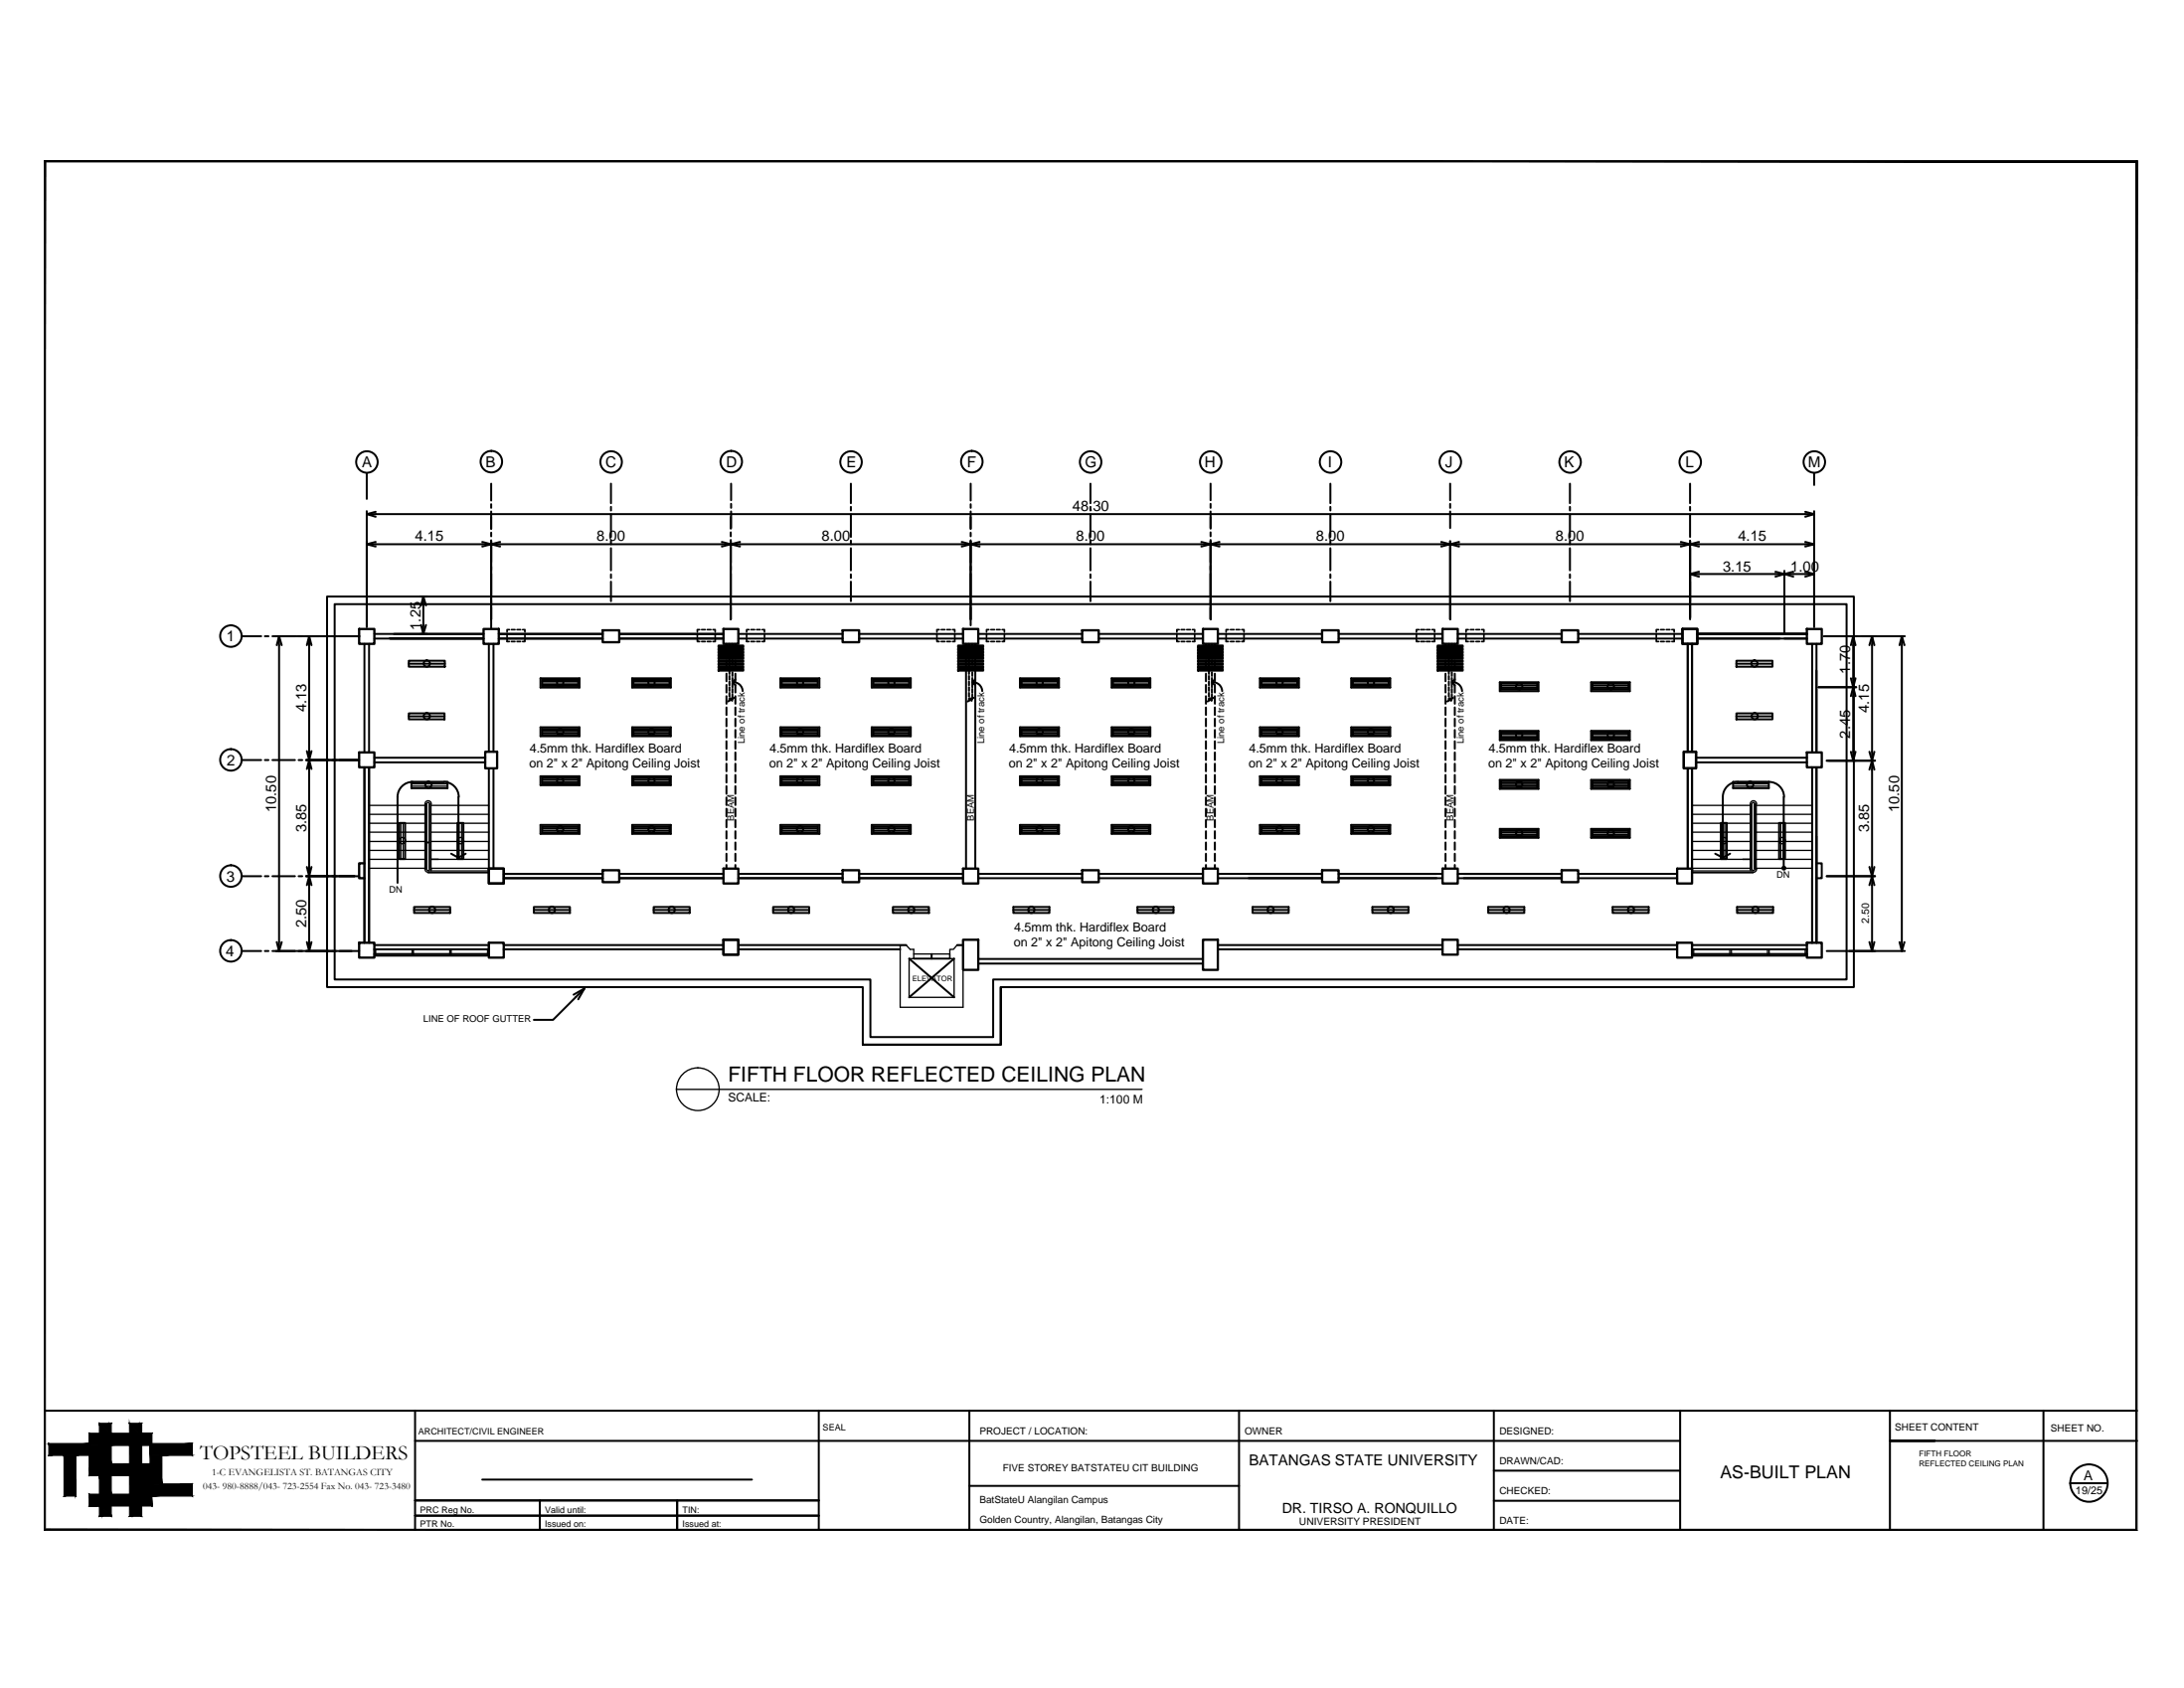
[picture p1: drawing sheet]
<svg xmlns="http://www.w3.org/2000/svg" width="279mm" height="216mm" viewBox="0 0 279 216" stroke-linecap="round" stroke-linejoin="round" font-family="sans-serif">
<!-- layer: 0.08 -->
<g fill="none" stroke="#000" stroke-width=".25">
<path d="M46.9 65.4v14.8M48.1 69.6h13.6M48.1 65.8h182.8M53.8 76.3h.8M54.2 77.4v2.5M62.8 69.2v11.1M64 69.6h28.3M93.5 69.2v10M94.7 69.6h28.3M124.2 69.2v10.8M125.3 69.6h28.4M154.9 69.2v10"/>
<path d="M156 69.6h28.4M185.5 69.2v10M186.7 69.6h28.3M216.2 69.2v10M217.4 69.6h13.5M217.4 73.4h9.7M228.3 73v7.9M229.4 73.4h1.5M232.1 65.4v14.8M35.3 81.4h10.7M35.7 82.5v38M39.2 97.2h6.5"/>
<path d="M39.6 82.5v13.6M39.6 98.4v12.5M53.8 81.1h.8M232.6 87.9h4.9M233.3 81.4h10.4M233.7 97.3h6.2M237.1 82.5v4.3M237.1 89v7.2M239.5 82.5v13.7M239.5 98.4v12.5M243.3 82.5v38M39.2 112.1h6.2"/>
<path d="M39.6 113.2v7.3M233.7 112.1h6.2M239.5 113.2v7.3M35.3 121.6h9.7M233.7 121.6h10"/>
</g>
<!-- layer: 0 -->
<g fill="none" stroke="#000" stroke-width=".25">
<path d="M42.8 77.3h193.4v48h-109.1v7.3h-15.7v-7.3h-68.6zM46.9 69.6h1.2M46.9 65.8h1.2M46.9 60.5v3.3M48.1 65.5l-1.2 .3 1.2 .3M48.1 69.3l-1.2 .3 1.2 .3M53.9 79.9l.3 1.2 .3-1.2M53.9 77.4l.3-1.1 .3 1.1M54.2 76.3v1.1M54.2 79.9v1.2M61.7 69.3l1.1 .3-1.1 .3M61.7 69.6h2.3"/>
<path d="M62.8 61.9v2.1M62.8 64.5v.5M62.8 65.4v2.3M62.8 68.1v.5M62.8 69.1v2.8M62.8 72.4v.5M62.8 73.4v2.9M62.8 76.8v.4M62.8 77.7v1.5M64 69.3l-1.2 .3 1.2 .3M78.2 61.9v2.5M78.2 64.8v.5"/>
<path d="M78.2 65.8v2.9M78.2 69.1v.5M78.2 70.1v2.9M78.2 73.5v.4M78.2 74.4v2.5M92.3 69.3l1.2 .3-1.2 .3M92.3 69.6h2.4M93.5 66.1v1.5M93.5 68.1v.5M93.5 69.1v2.8M93.5 72.4v.5M93.5 73.4v2.9"/>
<path d="M93.5 76.7v.5M93.5 77.7v1.5M93.5 61.9v2.1M93.5 64.4v.6M93.5 65.4v2.1M94.7 69.3l-1.2 .3 1.2 .3M108.9 61.9v2.5M108.9 64.8v.5M108.9 65.8v2.9M108.9 69.1v.5M108.9 70.1v2.9M108.9 73.5v.4"/>
<path d="M108.9 74.4v2.5M123 69.3l1.2 .3-1.2 .3M123 69.6h2.3M124.2 61.9v2.1M124.2 64.5v.5M124.2 65.4v2.3M124.2 68.1v.5M124.2 69.1v2.8M124.2 72.4v.5M124.2 73.4v2.9M124.2 76.8v.4M124.2 77.7v1.5"/>
<path d="M125.3 69.3l-1.1 .3 1.1 .3M139.5 61.9v2.5M139.5 64.8v.5M139.5 65.8v2.9M139.5 69.1v.5M139.5 70.1v2.9M139.5 73.5v.4M139.5 74.4v2.5M153.7 69.3l1.2 .3-1.2 .3M153.7 69.6h2.3M154.9 61.9v2.1M154.9 64.4v.6"/>
<path d="M154.9 65.4v2.2M154.9 68.1v.5M154.9 69.1v2.8M154.9 72.4v.5M154.9 73.4v2.9M154.9 76.7v.5M154.9 77.7v1.5M156 69.3l-1.1 .3 1.1 .3M170.2 61.9v2.5M170.2 64.8v.5M170.2 65.8v2.9M170.2 69.1v.5"/>
<path d="M170.2 70.1v2.9M170.2 73.5v.4M170.2 74.4v2.5M184.4 69.3l1.1 .3-1.1 .3M184.4 69.6h2.3M185.5 61.9v2.1M185.5 64.4v.6M185.5 65.4v2.1M186.7 69.3l-1.2 .3 1.2 .3M200.8 61.9v2.5M200.8 64.8v.5M200.8 65.8v2.9"/>
<path d="M200.8 69.1v.5M200.8 70.1v2.9M200.8 73.5v.4M200.8 74.4v2.5M215 69.3l1.2 .3-1.2 .3M215 69.6h2.4M216.2 61.9v2.5M216.2 64.8v.5M216.2 65.8v2.9M216.2 69.1v.5M216.2 70.1v2.9M216.2 73.5v.4"/>
<path d="M216.2 74.4v2.5M216.2 73.4h1.2M217.4 69.3l-1.2 .3 1.2 .3M217.4 73.1l-1.2 .3 1.2 .4M227.1 73.1l1.2 .3-1.2 .4M227.1 73.4h2.3M229.4 73.1l-1.1 .3 1.1 .4M230.9 65.5l1.2 .3-1.2 .3M230.9 69.3l1.2 .3-1.2 .3M230.9 73.1l1.2 .3-1.2 .4M230.9 69.6h1.2M230.9 65.8h1.2"/>
<path d="M230.9 73.4h1.2M232.1 60.5v1.5M30.9 81.4h2.5M30.9 97.2h2.5M33.9 81.4h.4M33.9 97.2h.4M34.9 81.4h2.8M34.9 97.2h2.8M35.4 82.5l.3-1.1 .3 1.1M35.7 81.4v1.1M38.2 81.4h.5M38.2 97.2h.5"/>
<path d="M39.2 81.4h2.8M39.2 97.2h2.8M39.3 82.5l.3-1.1 .2 1.1M39.3 96.1l.3 1.1 .2-1.1M39.3 98.4l.3-1.2 .2 1.2M39.6 81.4v1.1M39.6 96.1v2.3M42.5 81.4h.5M42.5 97.2h.5M43.4 81.4h2.5M43.4 97.2h2.5M52.3 84.5h4.6v.8h-4.6z"/>
<path d="M52.3 91.2h4.6v.8h-4.6zM52.3 84.9h4.6M52.3 91.6h4.6M69.1 86.8h5v1.1h-5zM69.1 93h5v1.2h-5zM69.1 99.3h5v1.1h-5zM69.4 87h4.6v.7h-4.6zM69.4 93.2h4.6v.8h-4.6zM69.4 99.5h4.6v.7h-4.6zM69.4 87.2h4.6M69.4 87.5h4.6M69.4 93.4h4.6"/>
<path d="M69.4 93.7h4.6M69.4 99.7h4.6M80.9 86.8h4.9v1.1h-4.9zM80.9 93h4.9v1.2h-4.9zM80.9 99.3h4.9v1.1h-4.9zM81 87h4.7v.7h-4.7zM81 93.2h4.7v.8h-4.7zM81 99.5h4.7v.7h-4.7zM81 87.2h4.7M81 87.5h4.7M81 93.4h4.7M81 93.7h4.7"/>
<path d="M81 99.7h4.7M91.9 82.6h3.2v.2h-3.2zM91.9 82.9h3.2v.3h-3.2zM91.9 83.3h3.2v.2h-3.2zM91.9 83.7h3.2v.2h-3.2zM91.9 84.1h3.2v.2h-3.2zM91.9 84.5h3.2v.1h-3.2zM91.9 84.9h3.2v.1h-3.2zM91.9 85.2h3.2v.2h-3.2zM91.9 85.6h3.2v.2h-3.2zM99.8 86.8h5v1.1h-5zM99.8 93h5v1.2h-5z"/>
<path d="M99.8 99.3h5v1.1h-5zM100 87h4.6v.7h-4.6zM100 93.2h4.6v.8h-4.6zM100 99.5h4.6v.7h-4.6zM100 87.2h4.6M100 87.5h4.6M100 93.4h4.6M100 93.7h4.6M100 99.7h4.6M111.5 86.8h5v1.1h-5zM111.5 93h5v1.2h-5zM111.5 99.3h5v1.1h-5z"/>
<path d="M111.7 87h4.6v.7h-4.6zM111.7 93.2h4.6v.8h-4.6zM111.7 99.5h4.6v.7h-4.6zM111.7 87.2h4.6M111.7 87.5h4.6M111.7 93.4h4.6M111.7 93.7h4.6M111.7 99.7h4.6M122.6 82.6h3.2v.2h-3.2zM122.6 82.9h3.2v.3h-3.2zM122.6 83.3h3.2v.2h-3.2zM122.6 83.7h3.2v.2h-3.2z"/>
<path d="M122.6 84.1h3.2v.2h-3.2zM122.6 84.5h3.2v.1h-3.2zM122.6 84.9h3.2v.1h-3.2zM122.6 85.2h3.2v.2h-3.2zM122.6 85.6h3.2v.2h-3.2zM123.6 82.4v28.7M124.8 82.4v28.7M130.5 86.8h5v1.1h-5zM130.5 93h5v1.2h-5zM130.5 99.3h5v1.1h-5zM130.7 87h4.6v.7h-4.6zM130.7 93.2h4.6v.8h-4.6z"/>
<path d="M130.7 99.5h4.6v.7h-4.6zM130.7 87.2h4.6M130.7 87.5h4.6M130.7 93.4h4.6M130.7 93.7h4.6M130.7 99.7h4.6M142.2 86.8h5v1.1h-5zM142.2 93h5v1.2h-5zM142.2 99.3h5v1.1h-5zM142.4 87h4.6v.7h-4.6zM142.4 93.2h4.6v.8h-4.6zM142.4 99.5h4.6v.7h-4.6z"/>
<path d="M142.4 87.2h4.6M142.4 87.5h4.6M142.4 93.4h4.6M142.4 93.7h4.6M142.4 99.7h4.6M153.3 82.6h3.1v.2h-3.1zM153.3 82.9h3.1v.3h-3.1zM153.3 83.3h3.1v.2h-3.1zM153.3 83.7h3.1v.2h-3.1zM153.3 84.1h3.1v.2h-3.1zM153.3 84.5h3.1v.1h-3.1zM153.3 84.9h3.1v.1h-3.1z"/>
<path d="M153.3 85.2h3.1v.2h-3.1zM153.3 85.6h3.1v.2h-3.1zM161.2 86.8h5v1.1h-5zM161.2 93h5v1.2h-5zM161.2 99.3h5v1.1h-5zM161.4 87h4.6v.7h-4.6zM161.4 93.2h4.6v.8h-4.6zM161.4 99.5h4.6v.7h-4.6zM161.4 87.2h4.6M161.4 87.5h4.6M161.4 93.4h4.6M161.4 93.7h4.6"/>
<path d="M161.4 99.7h4.6M172.9 86.8h5v1.1h-5zM172.9 93h5v1.2h-5zM172.9 99.3h5v1.1h-5zM173.1 87h4.5v.7h-4.5zM173.1 93.2h4.5v.8h-4.5zM173.1 99.5h4.5v.7h-4.5zM173.1 87.2h4.5M173.1 87.5h4.5M173.1 93.4h4.5M173.1 93.7h4.5M173.1 99.7h4.5"/>
<path d="M183.9 82.6h3.2v.2h-3.2zM183.9 82.9h3.2v.3h-3.2zM183.9 83.3h3.2v.2h-3.2zM183.9 83.7h3.2v.2h-3.2zM183.9 84.1h3.2v.2h-3.2zM183.9 84.5h3.2v.1h-3.2zM183.9 84.9h3.2v.1h-3.2zM183.9 85.2h3.2v.2h-3.2zM183.9 85.6h3.2v.2h-3.2zM191.9 87.3h4.9v1.1h-4.9zM191.9 93.5h4.9v1.2h-4.9zM191.9 99.8h4.9v1.1h-4.9z"/>
<path d="M192 87.4h4.7v.8h-4.7zM192 93.7h4.7v.8h-4.7zM192 99.9h4.7v.8h-4.7zM192 87.7h4.7M192 88h4.7M192 93.9h4.7M192 94.2h4.7M203.6 87.3h4.9v1.1h-4.9zM203.6 93.5h4.9v1.2h-4.9zM203.6 99.8h4.9v1.1h-4.9zM203.7 87.4h4.6v.8h-4.6zM203.7 93.7h4.6v.8h-4.6z"/>
<path d="M203.7 99.9h4.6v.8h-4.6zM203.7 87.7h4.6M203.7 88h4.6M203.7 93.9h4.6M203.7 94.2h4.6M222.1 84.5h4.7v.8h-4.7zM222.1 91.2h4.7v.8h-4.7zM222.1 84.9h4.7M222.1 91.6h4.7M231.8 87.4v.2M231.8 88.2v8M236.8 82.5l.3-1.1 .3 1.1"/>
<path d="M236.8 86.8l.3 1.1 .3-1.1M236.8 96.2l.3 1.1 .3-1.1M236.8 89l.3-1.1 .3 1.1M237.1 81.4v1.1M237.1 86.8v2.2M237.1 96.2v1.1M239.2 82.5l.3-1.1 .3 1.1M239.2 96.2l.3 1.1 .3-1.1M239.2 98.4l.3-1.1 .3 1.1M239.5 81.4v1.1M239.5 96.2v2.2M243 82.5l.3-1.1 .3 1.1"/>
<path d="M243.3 81.4v1.1M30.9 112.1h2.5M33.9 112.1h.4M34.9 112.1h2.8M38.2 112.1h.5M39.2 112.1h2.8M39.3 110.9l.3 1.2 .2-1.2M39.3 113.2l.3-1.1 .2 1.1M39.6 110.9v2.3M42.5 112.1h.5M43.4 112.1h2.5M50.9 102v10.9"/>
<path d="M52.8 100h3.9M52.8 100a1.93 1.93 0 0 0-1.9 1.9M53 116h4.6v.8h-4.6zM53 116.4h4.6M56.8 100a1.93 1.93 0 0 1 1.9 1.9M58.6 102v7.7M68.3 116h4.6v.8h-4.6zM68.3 116.4h4.6M69.1 105.5h5v1.2h-5zM69.4 105.7h4.6v.8h-4.6zM69.4 100h4.6M69.4 105.9h4.6"/>
<path d="M69.4 106.2h4.6M80.9 105.5h4.9v1.2h-4.9zM81 105.7h4.7v.8h-4.7zM81 100h4.7M81 105.9h4.7M81 106.2h4.7M83.6 116h4.6v.8h-4.6zM83.6 116.4h4.6M98.9 116h4.6v.8h-4.6zM98.9 116.4h4.6M99.8 105.5h5v1.2h-5zM100 105.7h4.6v.8h-4.6z"/>
<path d="M100 100h4.6M100 105.9h4.6M100 106.2h4.6M111.5 105.5h5v1.2h-5zM111.7 105.7h4.6v.8h-4.6zM111.7 100h4.6M111.7 105.9h4.6M111.7 106.2h4.6M114.2 116h4.6v.8h-4.6zM114.2 116.4h4.6M129.6 116h4.7v.8h-4.7zM129.6 116.4h4.7"/>
<path d="M130.5 105.5h5v1.2h-5zM130.7 105.7h4.6v.8h-4.6zM130.7 100h4.6M130.7 105.9h4.6M130.7 106.2h4.6M142.2 105.5h5v1.2h-5zM142.4 105.7h4.6v.8h-4.6zM142.4 100h4.6M142.4 105.9h4.6M142.4 106.2h4.6M145.5 116h4.6v.8h-4.6zM145.5 116.4h4.6"/>
<path d="M160.2 116h4.7v.8h-4.7zM160.2 116.4h4.7M161.2 105.5h5v1.2h-5zM161.4 105.7h4.6v.8h-4.6zM161.4 100h4.6M161.4 105.9h4.6M161.4 106.2h4.6M172.9 105.5h5v1.2h-5zM173.1 105.7h4.5v.8h-4.5zM173.1 100h4.5M173.1 105.9h4.5M173.1 106.2h4.5"/>
<path d="M175.6 116h4.6v.8h-4.6zM175.6 116.4h4.6M190.4 116h4.6v.8h-4.6zM190.4 116.4h4.6M191.9 106h4.9v1.2h-4.9zM192 106.2h4.7v.7h-4.7zM192 100.2h4.7M192 100.5h4.7M192 106.4h4.7M192 106.7h4.7M203.6 106h4.9v1.2h-4.9zM203.7 106.2h4.6v.7h-4.6z"/>
<path d="M203.7 100.2h4.6M203.7 100.5h4.6M203.7 106.4h4.6M203.7 106.7h4.6M206.3 116h4.6v.8h-4.6zM206.3 116.4h4.6M220.4 102v7.7M222.2 116h4.6v.8h-4.6zM222.2 116.4h4.6M222.3 100h4M222.3 100a1.93 1.93 0 0 0-1.9 1.9M226.3 100a1.93 1.93 0 0 1 1.9 1.9"/>
<path d="M228.2 102v9.1M239.2 110.9l.3 1.2 .3-1.2M239.2 113.2l.3-1.1 .3 1.1M239.5 110.9v2.3M30.9 121.6h2.5M33.9 121.6h.4M34.9 121.6h2.8M35.4 120.5l.3 1.1 .3-1.1M35.7 120.5v1.1M38.2 121.6h.5M39.2 121.6h2.8M39.3 120.5l.3 1.1 .2-1.1"/>
<path d="M39.6 120.2v1.4M42.5 121.6h.5M43.4 121.6h2.5M62.5 120.9v.5M73.4 127.2l1.4-.8-.8 1.4M74.8 126.4l-1.1 1.1M239.2 120.5l.3 1.1 .3-1.1M239.5 120.5v1.1M243 120.5l.3 1.1 .3-1.1M243.3 120.5v1.1"/>
<circle cx="46.9" cy="59.1" r="1.38"/>
<circle cx="62.9" cy="59" r="1.38"/>
<circle cx="78.2" cy="59.1" r="1.38"/>
<circle cx="93.5" cy="59" r="1.38"/>
<circle cx="108.9" cy="59.1" r="1.38"/>
<circle cx="124.3" cy="59" r="1.38"/>
<circle cx="139.5" cy="59.1" r="1.38"/>
<circle cx="154.9" cy="59.1" r="1.38"/>
<circle cx="170.2" cy="59.1" r="1.38"/>
<circle cx="185.5" cy="59.1" r="1.38"/>
<circle cx="200.9" cy="59.1" r="1.38"/>
<circle cx="216.2" cy="59.1" r="1.38"/>
<circle cx="232.1" cy="59.1" r="1.38"/>
<circle cx="29.5" cy="97.2" r="1.38"/>
<circle cx="29.5" cy="81.4" r="1.38"/>
<circle cx="54.6" cy="91.6" r=".4"/>
<circle cx="54.6" cy="84.9" r=".4"/>
<circle cx="71.7" cy="93.6" r=".4"/>
<circle cx="71.7" cy="99.8" r=".4"/>
<circle cx="71.7" cy="87.3" r=".4"/>
<circle cx="83.3" cy="99.8" r=".4"/>
<circle cx="83.3" cy="93.6" r=".4"/>
<circle cx="83.3" cy="87.3" r=".4"/>
<circle cx="102.4" cy="87.3" r=".4"/>
<circle cx="102.4" cy="99.8" r=".4"/>
<circle cx="102.4" cy="93.6" r=".4"/>
<circle cx="114" cy="99.8" r=".4"/>
<circle cx="114" cy="87.3" r=".4"/>
<circle cx="114" cy="93.6" r=".4"/>
<circle cx="133" cy="87.3" r=".4"/>
<circle cx="133" cy="93.6" r=".4"/>
<circle cx="133" cy="99.8" r=".4"/>
<circle cx="144.7" cy="93.6" r=".4"/>
<circle cx="144.7" cy="99.8" r=".4"/>
<circle cx="144.7" cy="87.3" r=".4"/>
<circle cx="163.7" cy="93.6" r=".4"/>
<circle cx="163.7" cy="99.8" r=".4"/>
<circle cx="163.7" cy="87.3" r=".4"/>
<circle cx="175.4" cy="93.6" r=".4"/>
<circle cx="175.4" cy="87.3" r=".4"/>
<circle cx="175.4" cy="99.8" r=".4"/>
<circle cx="194.3" cy="87.8" r=".4"/>
<circle cx="194.3" cy="94.1" r=".4"/>
<circle cx="206.1" cy="87.8" r=".4"/>
<circle cx="206.1" cy="94.1" r=".4"/>
<circle cx="224.4" cy="84.9" r=".4"/>
<circle cx="224.5" cy="91.6" r=".4"/>
<circle cx="29.5" cy="112" r="1.38"/>
<circle cx="55.3" cy="116.4" r=".4"/>
<circle cx="70.6" cy="116.4" r=".4"/>
<circle cx="71.7" cy="106.1" r=".4"/>
<circle cx="83.3" cy="106.1" r=".4"/>
<circle cx="85.9" cy="116.4" r=".4"/>
<circle cx="101.2" cy="116.4" r=".4"/>
<circle cx="102.4" cy="106.1" r=".4"/>
<circle cx="114" cy="106.1" r=".4"/>
<circle cx="116.6" cy="116.4" r=".4"/>
<circle cx="131.9" cy="116.4" r=".4"/>
<circle cx="133" cy="106.1" r=".4"/>
<circle cx="144.7" cy="106.1" r=".4"/>
<circle cx="147.9" cy="116.4" r=".4"/>
<circle cx="162.6" cy="116.4" r=".4"/>
<circle cx="163.7" cy="106.1" r=".4"/>
<circle cx="175.4" cy="106.1" r=".4"/>
<circle cx="177.9" cy="116.4" r=".4"/>
<circle cx="192.7" cy="116.4" r=".4"/>
<circle cx="194.3" cy="100.3" r=".4"/>
<circle cx="194.3" cy="106.5" r=".4"/>
<circle cx="206.1" cy="106.5" r=".4"/>
<circle cx="206.1" cy="100.3" r=".4"/>
<circle cx="208.7" cy="116.4" r=".4"/>
<circle cx="224.6" cy="116.4" r=".4"/>
<circle cx="29.5" cy="121.6" r="1.38"/>
</g>
<!-- layer: 0.3 -->
<g fill="none" stroke="#000" stroke-width=".25">
<path d="M46.6 82.4v13.8M46.6 98.1v22.5M47.2 82.4v13.8M47.2 98.1v22.5M47.9 81.7h14h-12M47.9 81.1h14M47.9 97.5h14.2M47.9 96.9h14.2M62.5 82.4v13.8M62.5 98.3v13M63.1 82.4v13.8M63.1 98.3v12.8"/>
<path d="M63.8 81.1h13.3M63.8 81.7h13.3M79.2 81.1h13.4M79.2 81.7h13.4M94.5 81.1h13.3M94.5 81.7h13.3M109.9 81.1h13.3M109.9 81.7h13.3M125.2 81.1h13.2M125.2 81.7h13.2M140.6 81.1h13.3M140.6 81.7h13.3"/>
<path d="M155.8 81.1h13.3M155.8 81.7h13.3M171.3 81.1h13.2M171.3 81.7h13.2M186.5 81.1h13.3M186.5 81.7h13.3M201.9 81.1h13.3M201.9 81.7h13.3M215.9 82.4v13.8M215.9 98.3v12.8M216.5 82.4v13.8M216.5 98.3v13"/>
<path d="M217 97.5h14.2M217 96.9h14.2M217.1 81.1h14.1M217.1 81.7h14.1M231.2 81.1h-14.1h14.1M231.8 82.4v13.8M231.8 98.1v22.5M232.4 82.4v13.8M232.4 98.1v22.5M57.7 109.2l.9 .5 1-.5M64.4 112.3h12.7M64.4 111.8h12.7"/>
<path d="M79.2 112.3h13.4M79.2 111.8h13.4M94.5 112.3h13.3M94.5 111.8h13.3M109.9 112.3h13.3M109.9 111.8h13.3M125.2 112.3h13.2M125.2 111.8h13.2M140.6 112.3h13.3M140.6 111.8h13.3M155.8 112.3h13.3M155.8 111.8h13.3"/>
<path d="M171.3 112.3h13.2M171.3 111.8h13.2M186.5 111.8h13.3M186.6 112.3h13.2M201.9 112.3h12.7M201.9 111.8h12.7M219.4 109.2l1 .5 .9-.5M12.8 184.8v2.5M18 188.6v2.6M264.8 189.7h4.8"/>
<circle cx="54.8" cy="100.4" r=".4"/>
<circle cx="223.9" cy="100.4" r=".4"/>
<circle cx="267.2" cy="189.7" r="2.39"/>
</g>
<!-- layer: 0 -->
<g fill="none" stroke="#000" stroke-width=".3">
<path d="M45.9 80.4h2v2h-2zM45.9 96.2h2v1.9h-2zM61.9 80.4h1.9v2h-1.9zM62.1 96.2h1.5v2.1h-1.5zM77.1 80.6h2.1v1.5h-2.1zM92.6 80.4h1.9v2h-1.9zM107.8 80.6h2.1v1.5h-2.1zM123.2 80.4h2v2h-2zM138.4 80.6h2.2v1.5h-2.2zM153.9 80.4h1.9v2h-1.9zM169.1 80.6h2.2v1.5h-2.2zM184.5 80.4h2v2h-2z"/>
<path d="M199.8 80.6h2.1v1.5h-2.1zM215.2 80.4h1.9v2h-1.9zM215.4 96.2h1.6v2.1h-1.6zM231.2 80.4h1.9v2h-1.9zM231.2 96.2h1.9v1.9h-1.9zM46.6 110.4h-.7v1.9h.7M62.5 111.1h1.9v1.9h-1.9zM77.1 111.3h2.1v1.5h-2.1zM92.6 111.1h1.9v1.9h-1.9zM107.8 111.3h2.1v1.5h-2.1zM123.2 111.1h2v1.9h-2zM138.4 111.3h2.2v1.5h-2.2z"/>
<path d="M153.9 111.1h1.9v1.9h-1.9zM169.1 111.3h2.2v1.5h-2.2zM184.5 111.1h2v1.9h-2zM199.8 111.3h2.1v1.5h-2.1zM214.6 111.1h1.9v1.9h-1.9zM45.9 120.6h2v1.9h-2zM62.5 120.6h1.9v1.9h-1.9zM92.6 120.2h1.9v1.9h-1.9zM123.2 120.2h2v3.9h-2zM153.9 120.2h1.9v3.9h-1.9zM184.5 120.2h2v1.9h-2zM214.6 120.6h1.9v1.9h-1.9z"/>
<path d="M231.2 120.6h1.9v1.9h-1.9z"/>
</g>
<g fill="none" stroke="#000" stroke-width=".21">
<path d="M64.9 81v.5M64.9 81.8v.3h.3M65.2 80.5h-.3v.3M65.4 80.5h.5M65.4 82.1h.5M66.1 80.5h.5M66.1 82.1h.5M66.9 80.5h.3v.3M67.2 81.8v.3h-.3M67.2 81v.5M89.2 81.8v.3h.3M89.2 81v.5"/>
<path d="M89.5 80.5h-.3v.3M89.8 80.5h.4M89.8 82.1h.4M90.5 80.5h.4M90.5 82.1h.4M91.2 80.5h.3v.3M91.5 81.8v.3h-.3M91.5 81v.5M95.5 81.8v.3h.3M95.5 81v.5M95.8 80.5h-.3v.3M96.1 80.5h.4"/>
<path d="M96.1 82.1h.4M96.8 80.5h.5M96.8 82.1h.5M97.5 80.5h.3v.3M97.8 81.8v.3h-.3M97.8 81v.5M119.9 81.8v.3h.3M119.9 81v.5M120.2 80.5h-.3v.3M120.4 80.5h.5M120.4 82.1h.5M121.1 80.5h.5"/>
<path d="M121.1 82.1h.5M121.8 80.5h.3v.3M122.1 81.8v.3h-.3M122.1 81v.5M126.2 81.8v.3h.3M126.2 81v.5M126.5 80.5h-.3v.3M126.8 80.5h.4M126.8 82.1h.4M127.5 80.5h.4M127.5 82.1h.4M128.2 80.5h.3v.3"/>
<path d="M128.5 81.8v.3h-.3M128.5 81v.5M150.6 81.8v.3h.2M150.6 81v.5M150.8 80.5h-.2v.3M151.1 80.5h.5M151.1 82.1h.5M151.8 80.5h.5M151.8 82.1h.5M152.5 80.5h.3v.3M152.8 81.8v.3h-.3M152.8 81v.5"/>
<path d="M156.9 81.8v.3h.3M156.9 81v.5M157.2 80.5h-.3v.3M157.4 80.5h.5M157.4 82.1h.5M158.1 80.5h.5M158.1 82.1h.5M158.8 80.5h.3v.3M159.1 81.8v.3h-.3M159.1 81v.5M181.2 81.8v.3h.3M181.2 81v.5"/>
<path d="M181.5 80.5h-.3v.3M181.8 80.5h.5M181.8 82.1h.5M182.5 80.5h.4M182.5 82.1h.5M183.2 80.5h.3v.3M183.5 81.8v.3h-.3M183.5 81v.5M187.6 81.8v.3h.2M187.6 81v.5M187.8 80.5h-.2v.3M188.1 80.5h.5"/>
<path d="M188.1 82.1h.5M188.8 80.5h.5M188.8 82.1h.5M189.5 80.5h.3v.3M189.8 81.8v.3h-.3M189.8 81v.5M211.9 81.8v.3h.3M211.9 81v.5M212.2 80.5h-.3v.3M212.4 80.5h.5M212.4 82.1h.5M213.2 80.5h.4"/>
<path d="M213.2 82.1h.4M213.9 80.5h.3v.3M214.2 81.8v.3h-.3M214.2 81v.5"/>
</g>
<!-- layer: 0.08 -->
<g fill="none" stroke="#000" stroke-width=".17">
<path d="M47.2 103h7.2M47.2 104.2h7.2M47.2 105.3h7.2M47.2 106.4h7.2M47.2 107.6h7.2M47.2 108.8h7.2M47.2 111.1h7.2M47.2 109.9h7.2M54.4 111.2v.2l.4 .2M54.4 102.8v8.4M54.5 111.1v-8.3v8.4M54.6 111.2l.2 .2 .2-.2"/>
<path d="M54.8 111.6h7.7M54.8 111.4h7.7M54.9 102.8v8.4M55 102.8l-.2-.2-.2 .2M55.1 103h7.4M55.1 104.2h7.4M55.1 105.3h7.4M55.1 106.4h7.4M55.1 107.6h7.4M55.1 108.8h7.4M55.1 111.1h7.4M55.1 102.8v8.4"/>
<path d="M55.2 102.8a.4 .4 0 0 0-.4-.4 .4 .4 0 0 0-.4 .4M55.2 111.2l-.1 .2M56.1 109.9h-1h7.4M216.5 109.9h7.4h-1M216.5 103h7.4M216.5 104.2h7.4M216.5 105.3h7.4M216.5 106.4h7.4M216.5 107.6h7.4M216.5 108.8h7.4M216.5 111.1h7.4M216.5 111.6h7.8"/>
<path d="M216.5 111.4h7.8M223.9 111.2l.1 .2M223.9 102.8v8.4M224.1 102.8v8.4M224.1 111.2l.2 .2 .2-.2M224.5 111.1v-8.3v8.4M224.5 102.8l-.2-.2-.2 .2M224.7 102.8v8.4M224.7 103h7.1M224.7 104.2h7.1M224.7 105.3h7.1M224.7 106.4h7.1"/>
<path d="M224.7 107.6h7.1M224.7 108.8h7.1M224.7 111.1h7.1M224.7 109.9h7.1M224.7 102.8a.4 .4 0 0 0-.4-.4 .4 .4 0 0 0-.4 .4M224.7 111.2l-.2 .3-.2 .1"/>
</g>
<!-- layer: P-FIXT-MISC -->
<path d="M54.5 107.8h.4" fill="none" stroke="#000" stroke-width=".25"/>
<!-- layer: SHEET -->
<g fill="none" stroke="#000" stroke-width=".25">
<path d="M5.6 180.4h267.8M53.1 191.9h51.6M53.1 180.4v15.4M53.1 184.3h161.8M53.1 193.9h51.6M61.7 189.2h34.5M69.1 191.9v3.9M86.6 191.9v3.9M104.7 180.4v15.4M124 180.4v15.4M124 190h34.5M158.5 180.4v15.4"/>
<path d="M191.1 192h23.8M191.1 188.1h23.8M191.1 180.4v15.4M214.9 180.4v15.4M241.8 180.4v15.4M247.5 184.3h-5.7h31.6M261.4 180.4v15.4"/>
</g>
<!-- layer: WALL -->
<g fill="#000" stroke="#000" stroke-width=".13">
<path d="M5.6 20.5v.2h267.6zM5.6 20.5h267.8l-.2 .2z"/>
<path d="M273.4 20.5l-.2 .2v174.9zM273.4 20.5v175.3l-.2-.2z"/>
<path d="M5.8 20.5l-.2 175.3 .2-.2zM5.6 20.5h.2l-.2 175.3z"/>
<path d="M5.8 195.6l267.6 .2-.2-.2zM5.8 195.6l267.6 .2h-267.8z"/>
</g>
<!-- layer: 0.2 -->
<g fill="none" stroke="#000" stroke-width=".25">
<path d="M93.3 82.4v.2M93.3 82.9v.4M93.3 83.6v.4M93.3 84.3v.5M93.3 85v.5M93.3 85.7v.5M93.3 86.5v.4M93.3 87.2v.4M93.3 87.9v.5M93.3 88.6v.5M93.3 89.3v.3M93.7 82.4v.5"/>
<path d="M93.7 83.1v.5M93.7 83.8v.5M93.7 84.6v.4M93.7 85.3v.4M93.7 86v.5M93.7 86.7v.5M93.7 87.4v.5M93.7 88.1v.5M93.7 88.8v.6M93.7 87.3a1.16 1.16 0 0 1 1.3 1.1M93.9 89.3l-.2 .1v.2l-.3-.3v.2l-.3 .2M94.1 86.9l-.4 .4 .4 .3"/>
<path d="M124 82.4v.2M124 82.9v.4M124 83.6v.4M124 84.3v.5M124 85v.5M124 85.7v.5M124 86.5v.4M124 87.2v.4M124 87.9v.5M124 88.6v.5M124 89.3v.3M124.4 87.3a1.16 1.16 0 0 1 1.3 1.1"/>
<path d="M124.4 82.4v.5M124.4 83.1v.5M124.4 83.8v.5M124.4 84.6v.4M124.4 85.3v.4M124.4 86v.5M124.4 86.7v.5M124.4 87.4v.5M124.4 88.1v.5M124.4 88.8v.6M124.6 89.3l-.3 .1v.2l-.2-.3v.2l-.3 .2M124.8 86.9l-.4 .4 .4 .3"/>
<path d="M154.7 82.4v.2M154.7 82.9v.4M154.7 83.6v.4M154.7 84.3v.5M154.7 85v.5M154.7 85.7v.5M154.7 86.5v.4M154.7 87.2v.4M154.7 87.9v.5M154.7 88.6v.5M154.7 89.3v.3M155 82.4v.5"/>
<path d="M155 83.1v.5M155 83.8v.5M155 84.6v.4M155 85.3v.4M155 86v.5M155 86.7v.5M155 87.4v.5M155 88.1v.5M155 88.8v.6M155.1 87.3a1.16 1.16 0 0 1 1.3 1.1M155.3 89.3l-.3 .1v.2l-.2-.3-.1 .2-.2 .2M155.4 86.9l-.4 .4 .4 .3"/>
<path d="M185.3 82.4v.2M185.3 82.9v.4M185.3 83.6v.4M185.3 84.3v.5M185.3 85v.5M185.3 85.7v.5M185.3 86.5v.4M185.3 87.2v.4M185.3 87.9v.5M185.3 88.6v.5M185.3 89.3v.3M185.7 82.4v.5"/>
<path d="M185.7 83.1v.5M185.7 83.8v.5M185.7 84.6v.4M185.7 85.3v.4M185.7 86v.5M185.7 86.7v.5M185.7 87.4v.5M185.7 88.1v.5M185.7 88.8v.6M185.8 87.3a1.16 1.16 0 0 1 1.2 1.1M185.9 89.3l-.2 .1-.1 .2-.2-.3v.2l-.3 .2M186.1 86.9l-.4 .4 .4 .3"/>
<path d="M51.1 105.3h.7v4.6h-.7zM52.6 100h4.6v.8h-4.6zM58.5 105.3h.8v4.6h-.8zM220.1 105.3h.8v4.6h-.8zM221.7 100h4.6v.8h-4.6zM227.6 105.3h.8v4.6h-.8zM47.9 121.4h14.6M47.9 120.9h14.6M64.4 121.4h28.2M64.4 120.9h28.2M94.5 121.4h20.7M94.5 120.9h21.4"/>
<path d="M116.9 122.6h4.6M119.2 122v.6M122.4 120.9h.8M125.2 123.2h28.7M125.2 122.7h28.7M128 126.3v7.3h-17.6h17.6v-7.3h109.2v-50h-195.4v50h68.6v7.3M155.8 121.4h28.7M155.8 120.9h28.7M186.5 121.4h28.1M186.5 120.9h28.1M216.5 121.4h14.7M216.5 120.9h14.7"/>
<circle cx="228.2" cy="111" r=".19"/>
</g>
<!-- layer: 0.1 -->
<g fill="none" stroke="#000" stroke-width=".25">
<path d="M92.9 82.4v.4M92.9 83.3v1M92.9 84.7v1M92.9 86.2v.9M92.9 87.6v1M92.9 89v1M92.9 90.5v1M92.9 91.9v1M92.9 93.4v.9M92.9 94.8v1M92.9 96.2v1M92.9 97.7v1"/>
<path d="M92.9 99.1v1M94.1 82.4v.4M94.1 83.3v1M94.1 84.7v1M94.1 86.2v.9M94.1 87.6v1M94.1 89v1M94.1 90.5v1M94.1 91.9v1M94.1 93.4v.9M94.1 94.8v1M94.1 96.2v1"/>
<path d="M94.1 97.7v1M94.1 99.1v1M154.3 82.4v.4M154.3 83.3v1M154.3 84.7v1M154.3 86.2v.9M154.3 87.6v1M154.3 89v1M154.3 90.5v1M154.3 91.9v1M154.3 93.4v.9M154.3 94.8v1"/>
<path d="M154.3 96.2v1M154.3 97.7v1M154.3 99.1v1M155.4 82.4v.4M155.4 83.3v1M155.4 84.7v1M155.4 86.2v.9M155.4 87.6v1M155.4 89v1M155.4 90.5v1M155.4 91.9v1M155.4 93.4v.9"/>
<path d="M155.4 94.8v1M155.4 96.2v1M155.4 97.7v1M155.4 99.1v1M184.9 82.4v.4M184.9 83.3v1M184.9 84.7v1M184.9 86.2v.9M184.9 87.6v1M184.9 89v1M184.9 90.5v1M184.9 91.9v1"/>
<path d="M184.9 93.4v.9M184.9 94.8v1M184.9 96.2v1M184.9 97.7v1M184.9 99.1v1M186.1 82.4v.4M186.1 83.3v1M186.1 84.7v1M186.1 86.2v.9M186.1 87.6v1M186.1 89v1M186.1 90.5v1"/>
<path d="M186.1 91.9v1M186.1 93.4v.9M186.1 94.8v1M186.1 96.2v1M186.1 97.7v1M186.1 99.1v1M92.9 100.6v.9M92.9 102v1M92.9 103.4v1M92.9 104.9v.9M92.9 106.3v.9M92.9 107.8v.9"/>
<path d="M92.9 109.2v.9M92.9 110.6v.5M94.1 100.6v.9M94.1 102v1M94.1 103.4v1M94.1 104.9v.9M94.1 106.3v.9M94.1 107.8v.9M94.1 109.2v.9M94.1 110.6v.5M154.3 100.6v.9M154.3 102v1"/>
<path d="M154.3 103.4v1M154.3 104.9v.9M154.3 106.3v.9M154.3 107.8v.9M154.3 109.2v.9M154.3 110.6v.5M155.4 100.6v.9M155.4 102v1M155.4 103.4v1M155.4 104.9v.9M155.4 106.3v.9M155.4 107.8v.9"/>
<path d="M155.4 109.2v.9M155.4 110.6v.5M184.9 100.6v.9M184.9 102v1M184.9 103.4v1M184.9 104.9v.9M184.9 106.3v.9M184.9 107.8v.9M184.9 109.2v.9M184.9 110.6v.5M186.1 100.6v.9M186.1 102v1"/>
<path d="M186.1 103.4v1M186.1 104.9v.9M186.1 106.3v.9M186.1 107.8v.9M186.1 109.2v.9M186.1 110.6v.5M47.9 122h14.6M47.9 122.2h14.6M73.7 127.5l-2.9 2.9h-2.5M116.3 122.6l5.8 5M122.1 122.6l-5.8 5M216.5 122h14.7"/>
<path d="M216.5 122.2h14.7"/>
</g>
<!-- layer: 0.3 -->
<g fill="none" stroke="#000" stroke-width=".17">
<path d="M47.9 122h.2v.2h-.2zM47.9 121.4h.2v.6h-.2zM52.7 122h.2v.2h-.2zM52.7 121.4h.2v.6h-.2zM57.5 122h.2v.2h-.2zM57.5 121.4h.2v.6h-.2zM62.4 122h.1v.2h-.1zM62.4 121.4h.1v.6h-.1zM115.2 120.9h.7l.5 .5h.5v1.2h-.6v5h5.8v-5h-.6v-1.2h.5l.4-.5h.8v7.9h-8zM121.5 122v.6M216.5 122h.2v.2h-.2zM216.5 121.4h.2v.6h-.2z"/>
<path d="M221.3 122h.2v.2h-.2zM221.3 121.4h.2v.6h-.2zM226.1 122h.2v.2h-.2zM226.1 121.4h.2v.6h-.2zM230.9 122h.3v.2h-.3zM230.9 121.4h.3v.6h-.3z"/>
<circle cx="51.5" cy="107.5" r=".4"/>
<circle cx="58.9" cy="107.5" r=".4"/>
<circle cx="220.5" cy="107.5" r=".4"/>
<circle cx="228" cy="107.5" r=".4"/>
</g>
<!-- layer: 0.2 -->
<path d="M116.9 122h4.6" fill="none" stroke="#000" stroke-width=".17"/>
<!-- layer: 0.1 -->
<g fill="none" stroke="#000" stroke-width=".17">
<path d="M51.3 105.3v4.6M51.6 105.3v4.6M52.6 100.6h4.6M52.6 100.3h4.6M58.7 105.3v4.6M59.1 105.3v4.6M220.4 105.3v4.6M220.7 105.3v4.6M221.7 100.6h4.6M221.7 100.3h4.6M227.8 105.3v4.6M228.1 105.3v4.6"/>
<path d="M86.5 139.3h59.6"/>
<circle cx="89.3" cy="139.3" r="2.73"/>
</g>
<!-- layer: wndow -->
<path d="M232.4 110.4h.7v1.9h-.7" fill="none" stroke="#000" stroke-width=".25"/>
<!-- layer: T -->
<g fill="#000" stroke="#000" stroke-width=".13">
<path d="M8.3 186l1.3 5.2v-5.2zM8.3 186l1.3 5.2h-1.3z"/>
<path d="M6.4 184.8l5.1 1.2v-1.2zM6.4 184.8l5.1 1.2h-5.1z"/>
</g>
<!-- layer: 0.3 -->
<g fill="#000" stroke="#000" stroke-width=".13">
<path d="M8.2 191.4h1.5l-.2-.3zM8.2 191.4l.2-.3h1.1zM8.2 186.2v5.2l.2-.3zM8.4 185.9v5.2l-.2-4.9zM6.2 186.2h2l.2-.3zM6.5 185.9h1.9l-2.2 .3zM6.2 184.6v1.6l.3-.3zM6.2 184.6l.3 .3v1zM6.2 184.6l.3 .3 5.2-.3zM6.5 184.9l5.2-.3-.3 .3zM11.7 184.6l-.3 .3 .3 1.3zM11.4 184.9l.3 1.3-.3-.3zM9.7 186.2h2l-.3-.3zM9.5 185.9h1.9l-1.7 .3zM9.5 185.9l.2 5.5v-5.2zM9.5 185.9l.2 5.5-.2-.3z"/>
<path d="M12.7 188.6v2.6h.3zM12.7 188.6h.3v2.6z"/>
<path d="M12.7 192.5l.3 1.2v-1.2zM12.7 192.5l.3 1.2-.3 .2zM13 193.7l-.3 .2 1.3-.2zM12.7 193.9l1.3-.2 .2 .2zM14 192.5v1.2l.2 .2zM14 192.5h.2v1.4z"/>
<path d="M14 188.6v2.6h.2zM14 188.6h.2v2.6z"/>
<path d="M14 184.8v2.5h.2zM14 184.8h.2v2.5z"/>
<path d="M14 182.3v1.1h.2zM14 182.3l.2-.3v1.4zM13 182.3h1l.2-.3zM12.7 182h1.5l-1.2 .3zM12.7 182l.3 1.4v-1.1zM12.7 182l.3 1.4h-.3z"/>
<path d="M16.6 184.8l.3 2.5v-2.5zM16.6 184.8l.3 2.5h-.3z"/>
<path d="M16.6 188.6l.3 2.6v-2.6zM16.6 188.6l.3 2.6h-.3z"/>
<path d="M16.6 192.5l.3 1.2v-1.2zM16.6 192.5l.3 1.2-.3 .2zM16.6 193.9l1.3-.2h-1zM16.6 193.9l1.3-.2 .2 .2zM17.9 192.5v1.2l.2 .2zM17.9 192.5h.2v1.4z"/>
<path d="M17.9 182.3v1.1h.2zM17.9 182.3l.2-.3v1.4zM16.9 182.3h1l.2-.3zM16.6 182h1.5l-1.2 .3zM16.6 182l.3 1.4v-1.1zM16.6 182l.3 1.4h-.3z"/>
<path d="M17.9 184.8l.2 2.5v-2.5zM17.9 184.8l.2 2.5h-.2z"/>
<path d="M18.1 188.5l-.2 .2 .2 2.7zM17.9 188.7l.2 2.7-.2-.3zM11.7 191.4h6.4l-.2-.3zM11.4 191.1h6.5l-6.2 .3zM11.4 191.1l.3 1.3v-1zM11.4 191.1l.3 1.3-.3 .2zM11.7 192.4l-.3 .2 7.8-.2zM11.4 192.6l7.8-.2 .2 .2zM19.2 187.5v4.9l.2 .2zM19.2 187.5l.2-.3v5.4zM12.7 187.5h6.5l.2-.3zM13 187.2h6.4l-6.7 .3zM12.7 184.6v2.9l.3-.3zM12.7 184.6l.3 .3v2.3zM12.7 184.6l.3 .3 6.2-.3zM13 184.9l6.2-.3 .2 .3zM19.2 183.6v1l.2 .3zM19.2 183.6l.2-.3v1.6zM11.7 183.6h7.5l.2-.3zM11.4 183.3h8l-7.7 .3zM11.4 183.3l.3 4.7v-4.4zM11.4 183.3l.3 4.7h-.3zM11.4 188l.3 .5v-.5zM11.4 188l.3 .5-.3 .2zM11.7 188.5l-.3 .2 6.7-.2zM11.4 188.7l6.7-.2-.2 .2z"/>
<path d="M24.4 184.9v1l.2 .3zM24.6 184.6v1.6l-.2-1.3zM19.4 184.9h5l.2-.3zM19.2 184.6h5.4l-5.2 .3zM19.2 184.6l.2 6.5v-6.2zM19.2 184.6l.2 6.5-.2 .3zM19.4 191.1l-.2 .3 5.2-.3zM19.2 191.4l5.2-.3 .2 .3zM24.4 190v1.1l.2 .3zM24.4 190l.2-.2v1.6zM20.5 190h3.9l.2-.2zM20.5 190l.2-.2h3.9zM20.5 185.9v4.1l.2-.2zM20.5 185.9l.2 .3v3.6zM20.5 185.9l.2 .3 3.7-.3zM20.7 186.2l3.7-.3 .2 .3z"/>
</g>
<!-- layer: line -->
<g fill="#000" stroke="#000" stroke-width=".13">
<path d="M12.8 182.2l1.3 1.2v-1.2zM12.8 182.2l1.3 1.2h-1.3z"/>
<path d="M12.8 184.8l1.3 2.5v-2.5zM12.8 184.8l1.3 2.5h-1.3z"/>
<path d="M12.8 188.6l1.3 2.6v-2.6zM12.8 188.6l1.3 2.6h-1.3z"/>
<path d="M12.8 192.5l1.3 1.3v-1.3zM12.8 192.5l1.3 1.3h-1.3z"/>
<path d="M16.7 182.2l1.3 1.2v-1.2zM16.7 182.2l1.3 1.2h-1.3z"/>
<path d="M16.7 184.8l1.3 2.5v-2.5zM16.7 184.8l1.3 2.5h-1.3z"/>
<path d="M16.7 188.6l1.3 2.6v-2.6zM16.7 188.6l1.3 2.6h-1.3z"/>
<path d="M16.7 192.5l1.3 1.3v-1.3zM16.7 192.5l1.3 1.3h-1.3z"/>
</g>
<!-- layer: S -->
<g fill="#000" stroke="#000" stroke-width=".13">
<path d="M11.5 184.8l1.3 2.5v-2.5zM11.5 184.8l1.3 2.5h-1.3z"/>
<path d="M11.5 183.4l7.8 1.4v-1.4zM11.5 183.4l7.8 1.4h-7.8z"/>
<path d="M11.5 187.3l7.8 .7v-.7zM11.5 187.3l7.8 .7h-7.8z"/>
<path d="M11.5 188l7.8 .6v-.6zM11.5 188l7.8 .6h-7.8z"/>
<path d="M18 188.6l1.3 2.6v-2.6zM18 188.6l1.3 2.6h-1.3z"/>
<path d="M11.5 191.2l7.8 1.3v-1.3zM11.5 191.2l7.8 1.3h-7.8z"/>
</g>
<!-- layer: C -->
<g fill="#000" stroke="#000" stroke-width=".13">
<path d="M19.3 186l1.3 3.9v-3.9zM19.3 186l1.3 3.9h-1.3z"/>
<path d="M19.3 184.8l5.2 1.2v-1.2zM19.3 184.8l5.2 1.2h-5.2z"/>
<path d="M19.3 189.9l5.2 1.3v-1.3zM19.3 189.9l5.2 1.3h-5.2z"/>
</g>
<g font-size="2.7">
<text x="93.1" y="138.4">FIFTH FLOOR REFLECTED CEILING PLAN</text>
<text x="25.6" y="186.7">TOPSTEEL BUILDERS</text>
</g>
<text font-size="2.3" x="220.1" y="189.1">AS-BUILT PLAN</text>
<g font-size="1.9">
<text x="46.3" y="59.8">A</text>
<text x="62.1" y="59.7">B</text>
<text x="77.5" y="59.8">C</text>
<text x="92.9" y="59.7">D</text>
<text x="108.3" y="59.8">E</text>
<text x="123.7" y="59.7">F</text>
<text x="138.8" y="59.8">G</text>
<text x="154.1" y="59.8">H</text>
<text x="169.9" y="59.8">I</text>
<text x="184.9" y="59.8">J</text>
<text x="200.1" y="59.8">K</text>
<text x="215.6" y="59.8">L</text>
<text x="231.3" y="59.8">M</text>
<text x="137.2" y="65.4">48.30</text>
<text x="53.1" y="69.2">4.15</text>
<text x="76.3" y="69.2">8.00</text>
<text x="105.1" y="69.2">8.00</text>
<text x="137.7" y="69.2">8.00</text>
<text x="168.4" y="69.2">8.00</text>
<text x="199" y="69.2">8.00</text>
<text x="222.3" y="69.2">4.15</text>
<text x="220.4" y="73.1">3.15</text>
<text x="229.1" y="73.1">1.00</text>
<text x="29" y="82.1">1</text>
<text x="53.8" y="80.6" transform="rotate(-90 53.8 80.6)">1.25</text>
<text x="236.7" y="86.2" transform="rotate(-90 236.7 86.2)">1.70</text>
<text x="39.2" y="91.1" transform="rotate(-90 39.2 91.1)">4.13</text>
<text x="236.7" y="94.4" transform="rotate(-90 236.7 94.4)">2.45</text>
<text x="239.1" y="91.2" transform="rotate(-90 239.1 91.2)">4.15</text>
<text x="29" y="97.9">2</text>
<text x="35.3" y="103.9" transform="rotate(-90 35.3 103.9)">10.50</text>
<text x="39.2" y="106.4" transform="rotate(-90 39.2 106.4)">3.85</text>
<text x="239.1" y="106.5" transform="rotate(-90 239.1 106.5)">3.85</text>
<text x="243" y="103.9" transform="rotate(-90 243 103.9)">10.50</text>
<text x="29" y="112.7">3</text>
<text x="39.2" y="118.6" transform="rotate(-90 39.2 118.6)">2.50</text>
<text x="28.9" y="122.3">4</text>
<text x="159.8" y="187.4">BATANGAS STATE UNIVERSITY</text>
</g>
<text font-size="1.8" x="164" y="193.5">DR. TIRSO A. RONQUILLO</text>
<text font-size="1.7" x="266.6" y="189.3">A</text>
<g font-size="1.6">
<text x="67.7" y="98.2">on 2&quot; x 2&quot; Apitong Ceiling Joist</text>
<text x="67.7" y="96.2">4.5mm thk. Hardiflex Board</text>
<text x="98.4" y="98.2">on 2&quot; x 2&quot; Apitong Ceiling Joist</text>
<text x="98.4" y="96.2">4.5mm thk. Hardiflex Board</text>
<text x="129" y="98.2">on 2&quot; x 2&quot; Apitong Ceiling Joist</text>
<text x="129.1" y="96.2">4.5mm thk. Hardiflex Board</text>
<text x="159.7" y="98.2">on 2&quot; x 2&quot; Apitong Ceiling Joist</text>
<text x="159.8" y="96.2">4.5mm thk. Hardiflex Board</text>
<text x="190.4" y="98.2">on 2&quot; x 2&quot; Apitong Ceiling Joist</text>
<text x="190.4" y="96.2">4.5mm thk. Hardiflex Board</text>
<text x="129.7" y="119.1">4.5mm thk. Hardiflex Board</text>
<text x="129.7" y="121">on 2&quot; x 2&quot; Apitong Ceiling Joist</text>
</g>
<g font-size="1.5">
<text x="93.1" y="140.9">SCALE:</text>
<text x="140.7" y="141.1">1:100 M</text>
</g>
<text font-size="1.4" x="265.5" y="191.1">19/25</text>
<g font-size="1.3">
<text x="239.1" y="118.1" transform="rotate(-90 239.1 118.1)">2.50</text>
<text x="125.3" y="183.4">PROJECT / LOCATION:</text>
<text x="159.2" y="183.4">OWNER</text>
<text x="191.8" y="183.4">DESIGNED:</text>
<text x="242.4" y="183">SHEET CONTENT</text>
<text x="262.4" y="183.1">SHEET NO.</text>
<text x="26" y="190.4">043- 980-8888/043- 723-2554 Fax No. 043- 723-3480</text>
<text x="27.1" y="188.7">1-C EVANGELISTA ST. BATANGAS CITY</text>
<text x="128.3" y="188.2">FIVE STOREY BATSTATEU CIT BUILDING</text>
<text x="191.8" y="191.1">CHECKED:</text>
<text x="191.8" y="187.3">DRAWN/CAD:</text>
<text x="125.3" y="192.3">BatStateU Alangilan Campus</text>
<text x="125.3" y="194.8">Golden Country, Alangilan, Batangas City</text>
<text x="166.2" y="195">UNIVERSITY PRESIDENT</text>
<text x="191.8" y="194.9">DATE:</text>
</g>
<g font-size="1.2">
<text x="95.3" y="95.1" transform="rotate(-90 95.3 95.1)">Line of track</text>
<text x="125.9" y="95.1" transform="rotate(-90 125.9 95.1)">Line of track</text>
<text x="156.6" y="95.1" transform="rotate(-90 156.6 95.1)">Line of track</text>
<text x="187.3" y="95.1" transform="rotate(-90 187.3 95.1)">Line of track</text>
<text x="93.9" y="105" transform="rotate(-90 93.9 105)">BEAM</text>
<text x="124.6" y="105" transform="rotate(-90 124.6 105)">BEAM</text>
<text x="155.3" y="105" transform="rotate(-90 155.3 105)">BEAM</text>
<text x="185.9" y="105" transform="rotate(-90 185.9 105)">BEAM</text>
<text x="227.3" y="112.3">DN</text>
<text x="49.8" y="114.2">DN</text>
<text x="54.2" y="130.7">LINE OF ROOF GUTTER</text>
<text x="53.5" y="183.4">ARCHITECT/CIVIL ENGINEER</text>
<text x="105.3" y="183">SEAL</text>
<text x="53.7" y="195.3">PTR No.</text>
<text x="53.7" y="193.6">PRC Reg No.</text>
<text x="69.7" y="195.3">Issued on:</text>
<text x="69.7" y="193.6">Valid until:</text>
<text x="87.3" y="193.6">TIN:</text>
<text x="87.3" y="195.3">Issued at:</text>
</g>
<g font-size="1">
<text x="116.7" y="125.4">ELEVATOR</text>
<text x="245.5" y="186.3">FIFTH FLOOR</text>
<text x="245.5" y="187.5">REFLECTED CEILING PLAN</text>
</g>
</svg>
